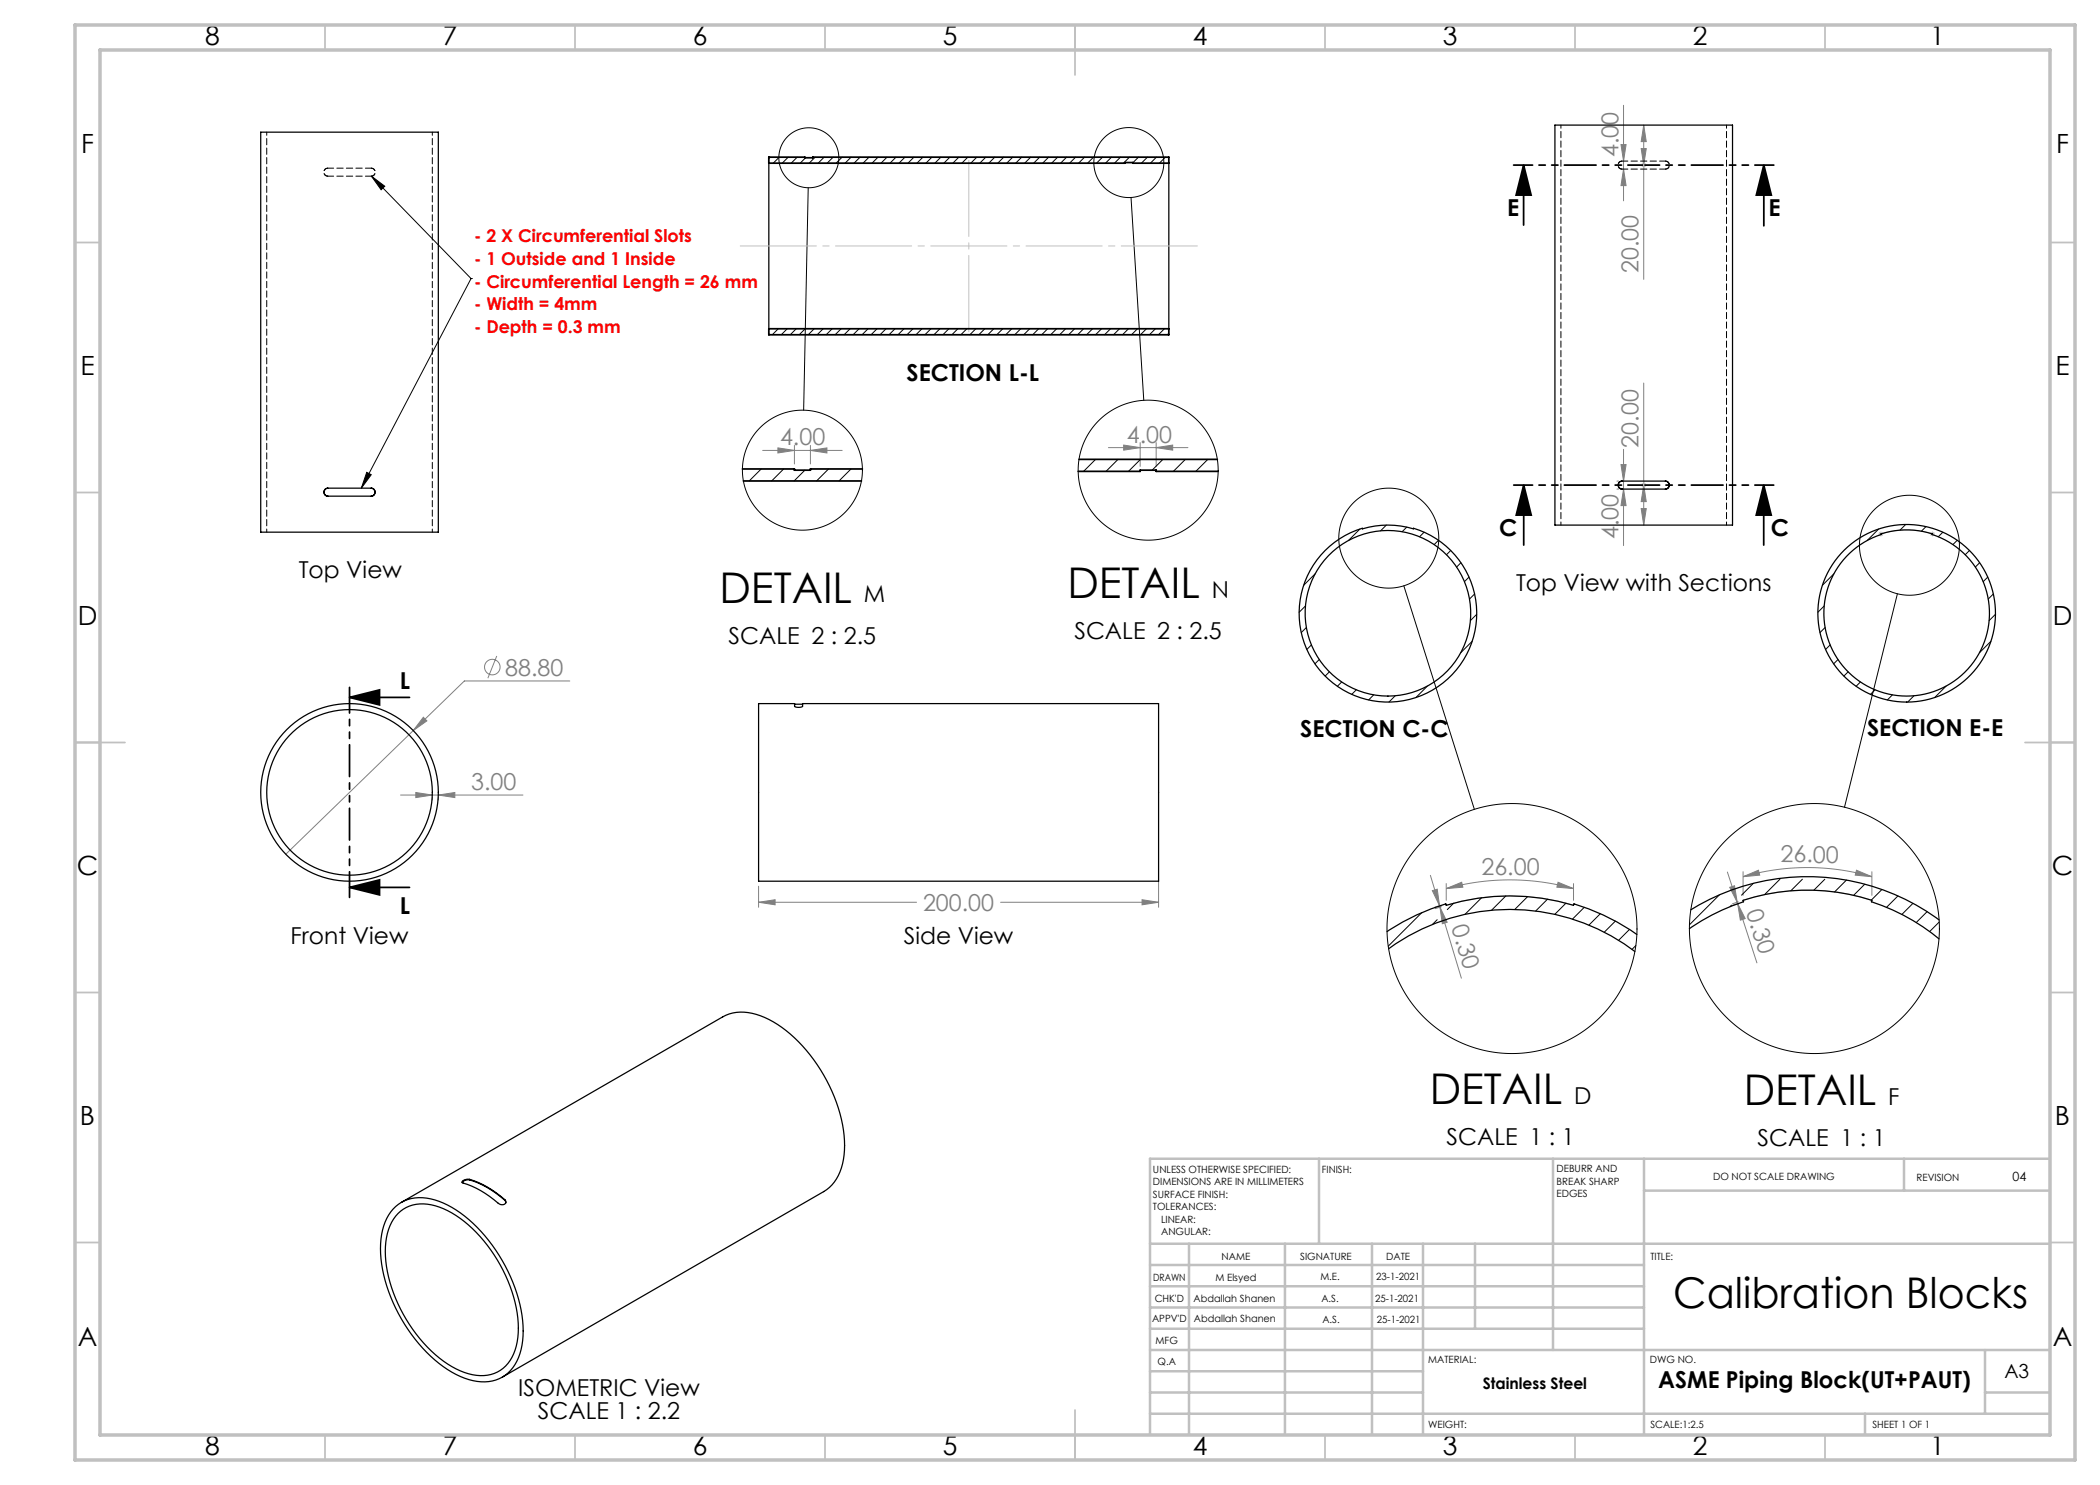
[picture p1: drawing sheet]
<svg xmlns="http://www.w3.org/2000/svg" width="420mm" height="297mm" viewBox="0 0 420 297" stroke-linecap="round" stroke-linejoin="round" font-family="sans-serif">
<g fill="none" stroke="#808080" stroke-width=".2">
<path d="M324.2 28.9h1l-.5 3.3zM324.7 33.8l.5 3.3h-1zM324.7 21.1v19.1M328.2 29.7h1.1l-.6 3.3zM328.7 25l.6 3.3h-1.1zM328.7 25v30.9M328.7 76.6v28.4M152.5 90.1h15.9M155.6 89.6l3.3 .5-3.3 .5zM158.9 89.1v3.7M162.1 90.1l3.3-.5v1zM162.1 89.1v3.7"/>
<path d="M221.7 89.5h15.9M224.7 89l3.3 .5-3.3 .5zM228 88.5v4.8M231.2 89.5l3.3-.5v1zM231.2 88.5v4.8M323.4 97.8h.3M323.4 96.2h.3M324.2 92.9h1l-.5 3.3zM324.7 89.9v19.2M324.7 97.8l.5 3.3h-1zM328.7 97l.6 3.3h-1.1zM328.2 101.7h1.1l-.6 3.3z"/>
<path d="M99.4 131.2l-1.8 4.4M114 136.2h-21.1l-35.7 34.6M80.1 159h24.5M83.2 158.5l3.3 .5-3.3 .5zM84.7 143.4l.7 .8-2.7 1.9zM86.5 159.5v.5M87.7 159l3.3-.5v1zM87.7 159.5v.5M151.7 177.2v4.3M228.4 179.9l3.3 .6-3.3 .5zM231.7 176v5.5M286.1 175.1l1.8 6"/>
<path d="M286.5 178.1l.9-.3 .5 3.3zM289.2 177.7l3.1-1.2 .3 .9zM289.2 177.7a47.3 47.3 0 0 1 25.5 0M289.2 176.7v3.4M311.6 176.5l3.1 1.2-3.3-.3zM314.7 176.7v3.4M345.5 174.4l5.9 18.2M345.9 177.5l1-.3 .5 3.2zM348.6 175.3l3.1-1.3 .2 1zM348.6 175.3a46.2 46.2 0 0 1 25.8 0M348.6 174.3v4.8M371.3 174l3.1 1.3-3.4-.3z"/>
<path d="M374.4 174.3v4.8M151.7 180.5l3.3-.6v1.1zM151.7 180.5h31.6M200.1 180.5h31.6M287.9 181.1l.1 .3M288 181.4l1.4 3.1-.9 .2zM288 181.4l4.3 14.2M288.2 181.1l-1.2 .3M288.3 181.3l-1.3 .4M347.5 180.7l1.5 3-.9 .3zM347.7 180.4l-1.2 .4M347.8 180.7l-1.2 .3"/>
<circle cx="98.5" cy="133.4" r="1.56"/>
</g>
<g fill="none" stroke="#000" stroke-width=".2">
<path d="M74.3 35.2l19.9 20.5M74.3 35.2l2.7 2-.8 .8zM161.6 37.6l-.9 44.4M226.2 39.5l2.6 40.6M94.2 55.7h.1M94.2 55.7l-21.9 41.9M73.3 94.5l.9 .4-1.9 2.7zM280.8 117.2l14.1 44.7M379.5 118.8l-10.6 42.6"/>
<circle cx="161.8" cy="31.6" r="6"/>
<circle cx="225.8" cy="32.5" r="7"/>
<circle cx="277.8" cy="107.6" r="10"/>
<circle cx="381.9" cy="109" r="10"/>
</g>
<path d="M304.7 33l1.5 6h-3zM304.7 33v12M352.8 33l1.5 6h-3zM352.8 33v12.2M304.7 97l1.5 6h-3zM304.7 97v12M352.7 97l1.5 6h-3zM352.7 97v12M69.9 139.5h12M69.9 139.5l6-1.5v3zM69.9 177.5h12M69.9 177.5l6-1.5v3z" fill="none" stroke="#000" stroke-width=".35"/>
<g fill="none" stroke="#c0c0c0" stroke-width=".2">
<path d="M328.2 33h1M328.4 32.7l.7 .7M328.7 32.5v1M329.1 32.7l-.7 .7M328.2 97h1M328.4 96.7l.7 .7M328.7 96.5v1M329.1 96.7l-.7 .7M375.7 106.8h1M375.8 106.4l.7 .7M376.2 106.8a16.7 16.7 0 0 1 10.3 0M376.2 106.3v1"/>
<path d="M376.5 106.4l-.7 .7M386 106.8h1M386.1 106.4l.7 .7M386.5 106.3v1M386.8 106.4l-.7 .7M289.2 181.1a44.1 44.1 0 0 1 25.5 0M348.6 180.1a41.7 41.7 0 0 1 25.8 0"/>
</g>
<path d="M69.9 137.5v42" fill="none" stroke="#000" stroke-width=".35" stroke-dasharray="6.3 1.3 1.3 1.3 1.3 1.3" stroke-dashoffset="1.2"/>
<path d="M354.8 33h-52.1M354.7 97h-52" fill="none" stroke="#000" stroke-width=".35" stroke-dasharray="6.3 1.3 1.3 1.3 1.3 1.3" stroke-dashoffset="2.6"/>
<path d="M153.8 32.6v33.2M233.8 32.6v33.2" fill="none" stroke="#000" stroke-width=".25"/>
<path d="M328.7 32.2v1.6M328.7 96.2v1.6" fill="none" stroke="#c0c0c0" stroke-width=".2" stroke-dasharray="15.2 1.3 1.3 1.3"/>
<path d="M147.9 49.2h91.7" fill="none" stroke="#c0c0c0" stroke-width=".2" stroke-dasharray="15.2 1.3 1.3 1.3" stroke-dashoffset="-.1"/>
<path d="M193.8 67v-35.6" fill="none" stroke="#c0c0c0" stroke-width=".2" stroke-dasharray="15.2 1.3 1.3 1.3" stroke-dashoffset="-.6"/>
<g fill="none" stroke="#c0c0c0" stroke-width=".35">
<path d="M65 5v5M115 5v5M165 5v5M215 5v10M265 5v5M315 5v5M365 5v5M15 48.5h5M410 48.5h5M15 98.5h5M410 98.5h5M15 148.5h10"/>
<path d="M405 148.5h10M15 198.5h5M410 198.5h5M15 248.5h5M410 248.5h5M65 287v5M115 287v5M165 287v5M215 282v10M265 287v5M315 287v5M365 287v5"/>
</g>
<g fill="none" stroke="#c0c0c0" stroke-width=".5">
<path d="M263.8 231.8v17M310.6 231.8v38.2M328.8 231.8v55.2M328.8 238.1h81.2M380.8 231.8v6.3M410 231.8h-180v55.2M230 248.8h180M230 257.3h98.8M230 253h98.8M237.8 248.8v38.2M257 248.8v38.2M274.4 248.8v38.2"/>
<path d="M284.6 248.8v38.2M295 248.8v17M230 265.8h98.8M230 261.5h98.8M230 278.5h54.6M230 274.3h54.6M230 270h180M397 278.5h13M397 270v12.8M230 282.8h180M373 282.8v4.2"/>
</g>
<path d="M15 5h400v287h-400zM20 10h390v277h-390z" fill="none" stroke="#c0c0c0" stroke-width=".7"/>
<g fill="#000">
<path d="M74.3 35.2l2.7 2-.8 .8zM73.3 94.5l.9 .4-1.9 2.7z"/>
<path d="M352.8 33l1.5 6h-3zM304.7 33l1.5 6h-3z"/>
<path d="M352.7 97l1.5 6h-3zM304.7 97l1.5 6h-3z"/>
<path d="M69.9 139.5l6-1.5v3zM69.9 177.5l6-1.5v3z"/>
</g>
<g fill="#808080">
<path d="M371.3 174l3.1 1.3-3.4-.3zM348.6 175.3l3.1-1.3 .2 1z"/>
<path d="M311.6 176.5l3.1 1.2-3.3-.3zM289.2 177.7l3.1-1.2 .3 .9z"/>
<path d="M328.2 29.7h1.1l-.6 3.3zM328.7 25l.6 3.3h-1.1z"/>
<path d="M328.7 97l.6 3.3h-1.1zM328.2 101.7h1.1l-.6 3.3z"/>
<path d="M345.9 177.5l1-.3 .5 3.2zM347.5 180.7l1.5 3-.9 .3z"/>
<path d="M288 181.4l1.4 3.1-.9 .2zM286.5 178.1l.9-.3 .5 3.3z"/>
<path d="M84.7 143.4l-2 2.7 2.7-1.9zM83.2 158.5l3.3 .5-3.3 .5zM87.7 159l3.3-.5v1zM151.7 180.5l3.3-.6v1.1zM228.4 179.9l3.3 .6-3.3 .5z"/>
<path d="M155.6 89.6l3.3 .5-3.3 .5zM162.1 90.1l3.3-.5v1z"/>
<path d="M224.7 89l3.3 .5-3.3 .5zM231.2 89.5l3.3-.5v1z"/>
<path d="M324.7 97.8l.5 3.3h-1zM324.2 92.9h1l-.5 3.3z"/>
<path d="M324.2 28.9h1l-.5 3.3zM324.7 33.8l.5 3.3h-1z"/>
</g>
<g fill="none" stroke="#000" stroke-width=".25">
<path d="M52.1 26.4h35.6v80h-35.6zM311 25h35.5v80h-35.5zM65.6 97.6a.8 .8 0 0 0-.8 .8 .8 .8 0 0 0 .8 .8M74.2 97.6a.8 .8 0 0 1 .8 .8 .8 .8 0 0 1-.8 .8M74.3 97.6h-8.7a.8 .8 0 0 0-.8 .8 .8 .8 0 0 0 .8 .8h8.7M74.3 97.6a.8 .8 0 0 1 .7 .8 .8 .8 0 0 1-.7 .8M324.4 96.2a.8 .8 0 0 0-.8 .8 .8 .8 0 0 0 .8 .8M324.4 96.2h8.7a.8 .8 0 0 1 .8 .8 .8 .8 0 0 1-.8 .8h-8.7M333.1 96.2a.8 .8 0 0 1 .7 .8 .8 .8 0 0 1-.7 .8M265 110.1a16.2 16.2 0 0 1 10-4.9 21 21 0 0 1 7.7 .5 17.5 17.5 0 0 1 9.8 7.3 17.8 17.8 0 0 1-4.2 23.9 17.8 17.8 0 0 1-24.1-2.6 17.8 17.8 0 0 1 .8-24.2zM369.3 111.3a16.9 16.9 0 0 1 14.4-5.2 16.7 16.7 0 0 1 13.6 12.2 16.7 16.7 0 0 1-5.7 17.4 16.6 16.6 0 0 1-22.5-1.9 16.6 16.6 0 0 1 .2-22.5zM151.7 140.7h7.2a.48 .48 0 0 0 0 .6 .48 .48 0 0 0 .5 .2l1.1-.2v-.6h71.2v35.5h-80z"/>
<path d="M158.9 140.8h1.6M277.4 186.3a40.4 40.4 0 0 1 11.8-5.5v.2a45.9 45.9 0 0 1 25.5 0l.1-.2a40.4 40.4 0 0 1 12.6 6.1M277.7 189.8a41.3 41.3 0 0 1 49.3 .5M337.9 185.7a43.9 43.9 0 0 1 10.8-5.4l-.1-.2a40.2 40.2 0 0 1 25.8 0l-.1 .2a43.6 43.6 0 0 1 13.5 7.5M338.2 182a44.3 44.3 0 0 1 49.6 2M93.9 235.9l-.9 .1-.5 .2v.3a20.9 20.9 0 0 1 7.4 4.3 .68 .68 0 0 0 1 .1 .68 .68 0 0 0 0-1M93.9 235.9a18.9 18.9 0 0 1 7 4M93.9 235.9l.1 .1M94 236a18.8 18.8 0 0 1 6.9 4M94 236a1.38 1.38 0 0 0-1.6 .6M100.9 239.9v.1M78.6 241.8a7.8 7.8 0 0 1 8.4-1.8 24.1 24.1 0 0 1 12.2 10.1 29.5 29.5 0 0 1 5.4 17.1 9.6 9.6 0 0 1-4.1 8.2 9.6 9.6 0 0 1-9.3-.5 30.6 30.6 0 0 1-13.5-16.6 20.3 20.3 0 0 1-.7-13.9l.7-1.4z"/>
<path d="M79.6 242.7a7.5 7.5 0 0 1 8.3-1.3 25.1 25.1 0 0 1 12.2 11.6 24.7 24.7 0 0 1 3.3 15.4 7.4 7.4 0 0 1-5.9 6.6 13 13 0 0 1-9.6-3.4 29.8 29.8 0 0 1-10.8-21.3 10.6 10.6 0 0 1 2.5-7.6zM80.3 240.5l64.3-37.1a9.6 9.6 0 0 1 9.2 .5 30.6 30.6 0 0 1 13.5 16.6 20.3 20.3 0 0 1 .7 13.9 7.7 7.7 0 0 1-3.3 3.9l-64.2 37.1M100.9 240l.2 .6"/>
<circle cx="277.6" cy="122.7" r="16.6"/>
<circle cx="381.3" cy="122.7" r="17.8"/>
<circle cx="69.9" cy="158.5" r="16.6"/>
<circle cx="69.9" cy="158.5" r="17.8"/>
</g>
<path d="M65.5 33.6h8.8M65.5 35.2h8.8M324.4 32.2h8.7M324.4 33.8h8.7" fill="none" stroke="#000" stroke-width=".2" stroke-dasharray="1.3 .6" stroke-dashoffset=".1"/>
<path d="M65.5 33.6a.8 .8 0 0 0-.7 .8 .8 .8 0 0 0 .7 .8M65.6 33.6a.8 .8 0 0 0-.8 .8 .8 .8 0 0 0 .8 .8M74.3 35.2a.8 .8 0 0 0 .7-.8 .8 .8 0 0 0-.7-.8M74.3 35.2a.8 .8 0 0 0 .8-.8 .8 .8 0 0 0-.8-.8M324.4 32.2a.8 .8 0 0 0-.8 .8 .8 .8 0 0 0 .8 .8M333.1 33.8a.8 .8 0 0 0 .8-.8 .8 .8 0 0 0-.8-.8" fill="none" stroke="#000" stroke-width=".2" stroke-dasharray="1.3 .6" stroke-dashoffset=".4"/>
<path d="M53.3 26.4v80M312.2 25v80M86.5 106.4v-80M345.3 105v-80" fill="none" stroke="#000" stroke-width=".2" stroke-dasharray="1.3 .6" stroke-dashoffset=".6"/>
<g fill="none" stroke="#000" stroke-width=".2">
<path d="M154.1 31.4l-.3 .3M155.8 31.4l-1.2 1.2M157.6 31.4l-1.2 1.2M159.4 31.4l-1.2 1.2M161.1 31.6l-1.1 1M163 31.4l-1.2 1.2M164.8 31.4l-1.2 1.2M166.6 31.4l-1.2 1.2M168.4 31.4l-1.2 1.2M170.2 31.4l-1.2 1.2M172 31.4l-1.2 1.2M173.8 31.4l-1.2 1.2"/>
<path d="M175.6 31.4l-1.2 1.2M177.4 31.4l-1.2 1.2M179.2 31.4l-1.2 1.2M181 31.4l-1.2 1.2M182.8 31.4l-1.2 1.2M184.6 31.4l-1.2 1.2M186.4 31.4l-1.2 1.2M188.2 31.4l-1.2 1.2M190 31.4l-1.2 1.2M191.8 31.4l-1.2 1.2M193.6 31.4l-1.2 1.2M195.4 31.4l-1.2 1.2"/>
<path d="M197.2 31.4l-1.2 1.2M199 31.4l-1.2 1.2M200.7 31.4l-1.2 1.2M202.5 31.4l-1.2 1.2M204.3 31.4l-1.2 1.2M206.1 31.4l-1.2 1.2M207.9 31.4l-1.2 1.2M209.7 31.4l-1.2 1.2M211.5 31.4l-1.2 1.2M213.3 31.4l-1.2 1.2M215.1 31.4l-1.2 1.2M216.9 31.4l-1.2 1.2"/>
<path d="M218.7 31.4l-1.2 1.2M220.5 31.4l-1.2 1.2M222.3 31.4l-1.2 1.2M224.1 31.4l-1.2 1.2M225.9 31.4l-1.2 1.2M227.7 31.4l-1.1 1.2M229.5 31.4l-1.2 1.2M231.3 31.4l-1.2 1.2M233.1 31.4l-1.2 1.2M233.8 32.5l-.1 .1M153.9 65.8h-.1M155.7 65.8l-1.2 1.2"/>
<path d="M157.4 65.8l-1.2 1.2M159.2 65.8l-1.2 1.2M161 65.8l-1.2 1.2M162.8 65.8l-1.2 1.2M164.6 65.8l-1.2 1.2M166.4 65.8l-1.2 1.2M168.2 65.8l-1.2 1.2M170 65.8l-1.2 1.2M171.8 65.8l-1.2 1.2M173.6 65.8l-1.2 1.2M175.4 65.8l-1.2 1.2M177.2 65.8l-1.2 1.2"/>
<path d="M179 65.8l-1.2 1.2M180.8 65.8l-1.2 1.2M182.6 65.8l-1.2 1.2M184.4 65.8l-1.2 1.2M186.2 65.8l-1.2 1.2M188 65.8l-1.2 1.2M189.8 65.8l-1.2 1.2M191.6 65.8l-1.2 1.2M193.4 65.8l-1.2 1.2M195.2 65.8l-1.2 1.2M197 65.8l-1.2 1.2M198.8 65.8l-1.2 1.2"/>
<path d="M200.6 65.8l-1.2 1.2M202.4 65.8l-1.2 1.2M204.1 65.8l-1.2 1.2M205.9 65.8l-1.2 1.2M207.7 65.8l-1.2 1.2M209.5 65.8l-1.2 1.2M211.3 65.8l-1.2 1.2M213.1 65.8l-1.2 1.2M214.9 65.8l-1.2 1.2M216.7 65.8l-1.2 1.2M218.5 65.8l-1.2 1.2M220.3 65.8l-1.2 1.2"/>
<path d="M222.1 65.8l-1.2 1.2M223.9 65.8l-1.2 1.2M225.7 65.8l-1.2 1.2M227.5 65.8l-1.2 1.2M229.3 65.8l-1.2 1.2M231.1 65.8l-1.2 1.2M232.9 65.8l-1.2 1.2M233.8 66.7l-.3 .3M152.2 93.8l-2.4 2.4M156.7 93.8l-2.4 2.4M161 94l-2.2 2.2M165.7 93.8l-2.4 2.4"/>
<path d="M170.2 93.8l-2.4 2.4M219.1 91.9l-2.4 2.4M223.6 91.9l-2.4 2.4M228.1 91.9l-2.4 2.4M232.6 91.9l-2.2 2.1M237.1 91.9l-2.4 2.4M241.6 91.9l-2.4 2.4M263 114.8l-2.3 2.3M272 105.8l-2.3 2.3M277.3 105l-1.2 1.2M281.3 105.4l-.9 .9M284.8 106.4l-.9 1"/>
<path d="M287.7 108.1l-.9 .8M290.1 110.1l-.8 .8M292.2 112.5l-.9 .9M293.8 115.4l-.9 .9M294.9 118.8l-1 1M366.8 114.8l-2.3 2.3M375.7 105.8l-2.3 2.3M381.1 104.9l-1.1 1.1M385.2 105.3l-.9 .9M388.6 106.4l-.9 1M391.4 108.1l-.8 .8M393.9 110.1l-.9 .8"/>
<path d="M395.9 112.5l-.8 .9M397.6 115.4l-1 .9M398.7 118.8l-1.1 1M261.1 121.2l-1.3 1.3M261.3 125.5l-1 1M262.3 129l-.9 .9M263.8 131.9l-.8 .9M265.9 134.4l-.9 .8M268.3 136.4l-.8 .9M271.3 138l-1 .9M274.7 139l-1 1M279.1 139.2l-1.3 1.2"/>
<path d="M285.5 137.2l-2.3 2.3M294.4 128.3l-2.3 2.2M295.3 122.9l-1.2 1.2M364.8 121.2l-1.2 1.3M365 125.5l-1 1M366 129l-.9 .9M367.6 131.9l-.9 .9M369.6 134.4l-.8 .8M372.1 136.4l-.9 .9M375 138l-.9 .9M378.5 139l-1 1M382.8 139.2l-1.3 1.2"/>
<path d="M389.2 137.2l-2.3 2.3M398.2 128.3l-2.3 2.2M399.1 122.9l-1.3 1.2M296.3 179.5l-3.3 3.4M301.2 179.2l-2.9 2.8M305.5 179.3l-2.5 2.6M309.5 179.8l-2.4 2.4M343.9 179l-6 6M350.7 176.7l-2.4 2.3M356 175.8l-3.1 3.1M360.5 175.8l-2.3 2.4M365 175.8l-2.2 2.2"/>
<path d="M369.3 176l-2.4 2.4M373 176.8l-2.3 2.3M376.4 177.9l-2.1 2.1M379.6 179.2l-2.3 2.3M284.4 182.5l-6.8 6.7M287.4 183.9l-.9 1M290.7 180.6l-1.2 1.3M313.2 180.6l-2.2 2.3M316.9 181.5l-2.4 2.3M320.1 182.7l-2.3 2.3M323.1 184.2l-2.2 2.2M325.9 185.9l-2.2 2.2"/>
<path d="M327.2 189.1l-.8 .8M346.3 181l-.3 .3M382.6 180.7l-2.2 2.2M385.4 182.3l-2.2 2.2M387.8 184.4l-1.9 1.9"/>
<circle cx="160.5" cy="94" r="12"/>
<circle cx="229.6" cy="94" r="14"/>
<circle cx="302.4" cy="185.7" r="25"/>
<circle cx="362.9" cy="185.7" r="25"/>
</g>
<path d="M153.8 31.4h7.2v.2h1.6v-.2h71.2v1.2h-7.2v-.1h-1.6v.1h-71.2zM153.8 65.8h80v1.2h-80zM148.5 93.8h10.4v.2h3.2v-.2h10.4M148.7 96.2h23.6M215.6 94.3h12.4v-.3h3.2v.3h12.4M215.8 91.9h27.7" fill="none" stroke="#000" stroke-width=".35"/>
<g font-size="8.5">
<text x="213.5" y="119.5">DETAIL</text>
<text x="143.9" y="120.5">DETAIL</text>
<text x="285.9" y="220.8">DETAIL</text>
<text x="348.8" y="221.1">DETAIL</text>
<text x="334.6" y="261.6">Calibration Blocks</text>
</g>
<g font-size="5.3">
<text x="41" y="8.9">8</text>
<text x="88.5" y="8.9">7</text>
<text x="138.5" y="8.9">6</text>
<text x="188.5" y="8.9">5</text>
<text x="238.5" y="8.9">4</text>
<text x="288.5" y="8.9">3</text>
<text x="338.5" y="8.9">2</text>
<text x="386" y="8.9">1</text>
<text x="16.2" y="30.7">F</text>
<text x="411.2" y="30.7">F</text>
<text x="16.1" y="74.9">E</text>
<text x="411.1" y="74.9">E</text>
<text x="15.5" y="124.9">D</text>
<text x="410.5" y="124.9">D</text>
<text x="15.4" y="174.9">C</text>
<text x="410.4" y="174.9">C</text>
<text x="16" y="224.9">B</text>
<text x="411" y="224.9">B</text>
<text x="15.5" y="269.2">A</text>
<text x="410.5" y="269.2">A</text>
<text x="41" y="290.9">8</text>
<text x="88.5" y="290.9">7</text>
<text x="138.5" y="290.9">6</text>
<text x="188.5" y="290.9">5</text>
<text x="238.5" y="290.9">4</text>
<text x="288.5" y="290.9">3</text>
<text x="338.5" y="290.9">2</text>
<text x="386" y="290.9">1</text>
</g>
<g font-size="4.7" fill="#808080">
<text x="323.7" y="31.4" transform="rotate(-90 323.7 31.4)">4.00</text>
<text x="327.7" y="54.6" transform="rotate(-90 327.7 54.6)">20.00</text>
<text x="156" y="89.1">4.00</text>
<text x="225.4" y="88.5">4.00</text>
<text x="327.7" y="89.5" transform="rotate(-90 327.7 89.5)">20.00</text>
<text x="323.7" y="107.8" transform="rotate(-90 323.7 107.8)">4.00</text>
<text x="101" y="135.1">88.80</text>
<text x="94.2" y="158">3.00</text>
<text x="356.1" y="172.4" transform="rotate(1 356.1 172.4)">26.00</text>
<text x="296.3" y="174.9">26.00</text>
<text x="184.6" y="182.2">200.00</text>
<text x="290.3" y="185.4" transform="rotate(73 290.3 185.4)">0.30</text>
<text x="349.1" y="182.4" transform="rotate(72 349.1 182.4)">0.30</text>
</g>
<g font-size="4.7">
<text x="301.4" y="43.3">E</text>
<text x="353.7" y="43.3">E</text>
<text x="181.3" y="76.1">SECTION L-L</text>
<text x="299.8" y="107.3">C</text>
<text x="354.1" y="107.3">C</text>
<text x="59.7" y="115.6">Top View</text>
<text x="242.3" y="119.5">N</text>
<text x="303.2" y="118.3">Top View with Sections</text>
<text x="172.8" y="120.5">M</text>
<text x="145.7" y="128.7">SCALE 2 : 2.5</text>
<text x="214.9" y="127.7">SCALE 2 : 2.5</text>
<text x="79.9" y="137.7">L</text>
<text x="260" y="147.3">SECTION C-C</text>
<text x="373.4" y="147.2">SECTION E-E</text>
<text x="79.9" y="182.7">L</text>
<text x="58.1" y="188.7">Front View</text>
<text x="180.8" y="188.8">Side View</text>
<text x="314.8" y="220.8">D</text>
<text x="377.6" y="221.1">F</text>
<text x="289.3" y="229">SCALE 1 : 1</text>
<text x="351.5" y="229.3">SCALE 1 : 1</text>
<text x="103.6" y="279.2">ISOMETRIC View</text>
<text x="331.7" y="277.6">ASME Piping Block(UT+PAUT)</text>
<text x="107.6" y="283.8">SCALE 1 : 2.2</text>
</g>
<text font-size="3.9" x="400.9" y="275.5">A3</text>
<g font-size="3.5" fill="#f00">
<text x="94.8" y="48.5">- 2 X Circumferential Slots</text>
<text x="94.8" y="53">- 1 Outside and 1 Inside</text>
<text x="94.8" y="57.5">- Circumferential Length = 26 mm</text>
<text x="94.8" y="62.1">- Width = 4mm</text>
<text x="94.8" y="66.6">- Depth = 0.3 mm</text>
</g>
<text font-size="3.2" x="296.6" y="277.9">Stainless Steel</text>
<text font-size="2.5" x="402.5" y="236.1">04</text>
<g font-size="2">
<text x="230.6" y="234.6">UNLESS OTHERWISE SPECIFIED:</text>
<text x="230.6" y="237.1">DIMENSIONS ARE IN MILLIMETERS</text>
<text x="230.6" y="239.6">SURFACE FINISH:</text>
<text x="264.4" y="234.6">FINISH:</text>
<text x="311.3" y="234.5">DEBURR AND</text>
<text x="311.3" y="237">BREAK SHARP</text>
<text x="311.3" y="239.5">EDGES</text>
<text x="342.6" y="236">DO NOT SCALE DRAWING</text>
<text x="383.3" y="236.2">REVISION</text>
<text x="230.6" y="242.1">TOLERANCES:</text>
<text x="232.2" y="244.6">LINEAR:</text>
<text x="232.2" y="247.1">ANGULAR:</text>
<text x="244.3" y="252">NAME</text>
<text x="260" y="251.9">SIGNATURE</text>
<text x="277.2" y="251.9">DATE</text>
<text x="330.1" y="251.9">TITLE:</text>
<text x="230.6" y="256.1">DRAWN</text>
<text x="243.1" y="256.1">M Elsyed</text>
<text x="264.1" y="255.9">M.E.</text>
<text x="275.2" y="255.9">23-1-2021</text>
<text x="230.9" y="260.3">CHK'D</text>
<text x="238.7" y="260.3">Abdallah Shanen</text>
<text x="264.3" y="260.3">A.S.</text>
<text x="275" y="260.3">25-1-2021</text>
<text x="230.4" y="264.4">APPV'D</text>
<text x="231.1" y="268.8">MFG</text>
<text x="238.8" y="264.4">Abdallah Shanen</text>
<text x="264.5" y="264.6">A.S.</text>
<text x="275.4" y="264.6">25-1-2021</text>
<text x="231.5" y="273">Q.A</text>
<text x="285.6" y="272.5">MATERIAL:</text>
<text x="330" y="272.5">DWG NO.</text>
<text x="285.6" y="285.5">WEIGHT:</text>
<text x="330.1" y="285.6">SCALE:1:2.5</text>
<text x="374.5" y="285.6">SHEET 1 OF 1</text>
</g>
</svg>
